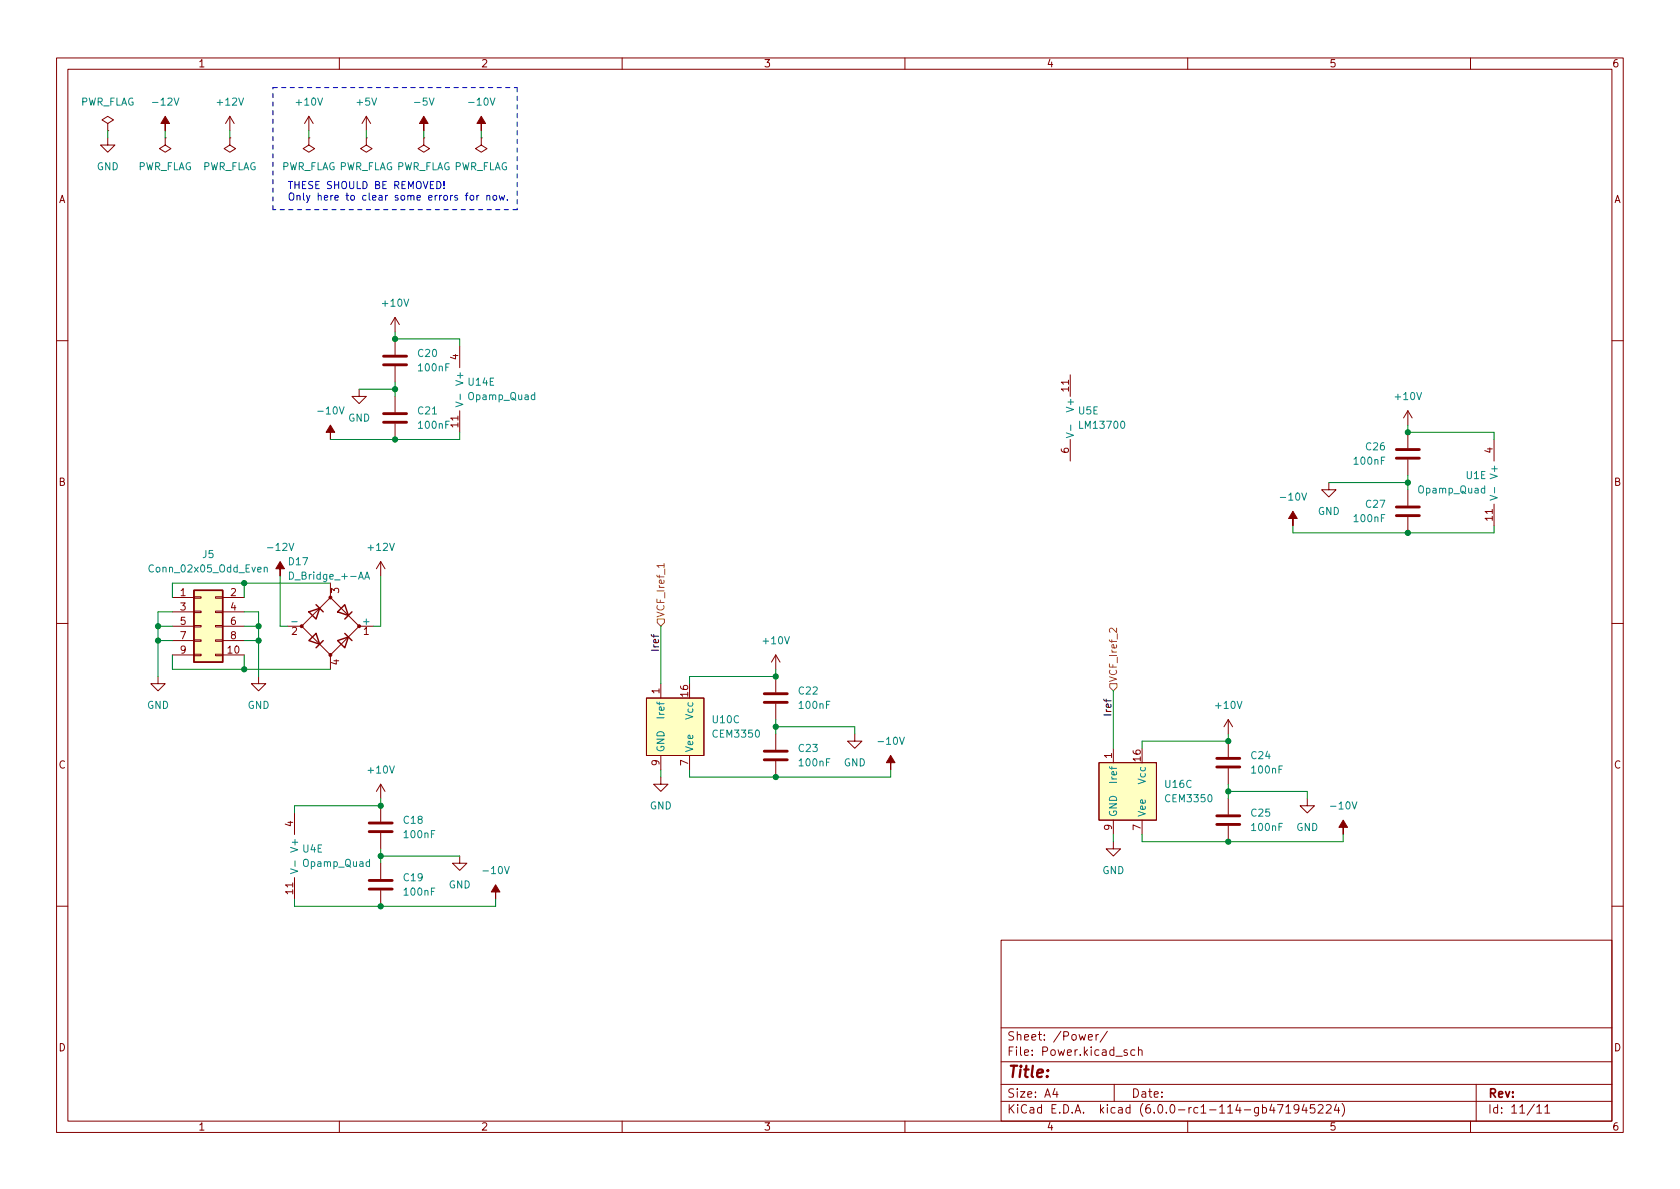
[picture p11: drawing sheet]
<svg xmlns="http://www.w3.org/2000/svg" width="297mm" height="210mm" viewBox="0 0 297 210" stroke-linecap="round" stroke-linejoin="round" font-family="sans-serif">
<g fill="none" stroke="#840000" stroke-width=".18">
<path d="M10 10.2h277v190.1h-277zM12 12.2h273v186.1h-273zM60 10.2v2M110 10.2v2M160 10.2v2M210 10.2v2M260 10.2v2M19 24.4v1.2h1.3l-1.3 1.3-1.2-1.3h1.2M19 21.8l1.1-.6-1.1-.6-1 .6 1 .6v1.3M19 23.1h.1M29.2 24.4v1.2l1 .7-1 .6-1-.6 1-.7M29.2 24.4h.1"/>
<path d="M40.6 24.4v1.2l1.1 .7-1.1 .6-1-.6 1-.7M40.6 24.4h.1M40.6 20.6l-.7 1.2M40.6 20.6v2.5M40.6 20.6l.8 1.2M54.6 24.4v1.2l1 .7-1 .6-1-.6 1-.7M54.6 24.4h.1M54.6 20.6l-.8 1.2M54.6 20.6v2.5M54.6 20.6l.8 1.2M64.8 24.4v1.2l1 .7-1 .6-1-.6 1-.7M64.8 24.4h.1"/>
<path d="M64.8 20.6l-.8 1.2M64.8 20.6v2.5M64.8 20.6l.7 1.2M74.9 24.4v1.2l1 .7-1 .6-1-.6 1-.7M74.9 24.4h.1M85.1 24.4v1.2l1 .7-1 .6-1-.6 1-.7M85.1 24.4h.1M69.8 56.1v2.6M69.8 59.9v2.8M69.8 56.1l-.7 1.3M69.8 56.1l.8 1.3M10 60.2h2"/>
<path d="M63.5 68.8v1.3h1.3l-1.3 1.3-1.3-1.3h1.3M69.8 64.8v2.8M69.8 70.1v2.8M69.8 74.9v2.8M81.3 61.2v3.8M81.3 72.6v3.8M189.2 66.3v3.8M189.2 77.7v3.8M248.9 72.6l.8 1.3M248.9 72.6v2.6M248.9 76.4v2.8M248.9 72.6l-.7 1.3"/>
<path d="M264.2 77.7v3.8M285 60.2h2M67.3 99.3v2.5M67.3 99.3l-.8 1.3M67.3 99.3l.8 1.3M234.9 85.3v1.3h-1.2l1.2 1.3 1.3-1.3h-1.3M248.9 81.3v2.8M248.9 86.6v2.8M248.9 91.4v2.8M264.2 89.1v3.9M10 110.2h2M27.9 119.6v1.3h1.3l-1.3 1.3-1.2-1.3h1.2"/>
<path d="M30.5 110.7h3.8M30.5 105.7h3.8M30.5 115.8h3.8M30.5 108.2h3.8M30.5 113.3h3.8M34.3 115.7h1.3v.2h-1.3zM34.3 113.2h1.3v.2h-1.3zM34.3 110.6h1.3v.3h-1.3zM34.3 108.1h1.3v.2h-1.3zM34.3 105.5h1.3v.3h-1.3zM38.1 115.7h1.3v.2h-1.3zM38.1 113.2h1.3v.2h-1.3z"/>
<path d="M38.1 110.6h1.3v.3h-1.3zM38.1 108.1h1.3v.2h-1.3zM38.1 105.5h1.3v.3h-1.3zM39.4 110.7h3.8M39.4 105.7h3.8M39.4 115.8h3.8M39.4 108.2h3.8M39.4 113.3h3.8M45.7 119.6v1.3h1.3l-1.3 1.3-1.3-1.3h1.3M50.8 110.7h2.5M58.4 105.7l5.1 5-5.1 5.1-5.1-5.1zM58.4 103.1v2.6"/>
<path d="M58.4 115.8v2.6M63.5 110.7h2.5M137.2 115.8v2.6M137.2 119.6v2.8M137.2 115.8l-.8 1.3M137.2 115.8l.7 1.3M285 110.2h2M67.3 138.7v2.5M67.3 138.7l-.8 1.2M67.3 138.7l.8 1.2M114.3 123.4h10.2v10.2h-10.2zM116.8 137.4v1.3h1.3l-1.3 1.2-1.2-1.2h1.2"/>
<path d="M116.8 120.9v2.5M116.8 133.6v2.5M121.9 133.6v2.5M137.2 124.5v2.7M137.2 129.8v2.8M137.2 134.6v2.8M151.1 129.8v1.3h1.3l-1.3 1.2-1.2-1.2h1.2M194.3 134.9h10.2v10.1h-10.2zM196.8 132.3v2.6M217.2 127.2l-.8 1.3M217.2 127.2v2.6M217.2 131.1v2.8"/>
<path d="M217.2 135.9v2.8M217.2 127.2l.7 1.3M52.1 143.8v3.8M52.1 155.2v3.8M67.3 142.5v2.8M67.3 147.3v2.8M67.3 152.6v2.8M67.3 157.5v2.8M81.3 151.4v1.2h1.2l-1.2 1.3-1.3-1.3h1.3M196.8 148.8v1.3h1.3l-1.3 1.3-1.2-1.3h1.2M196.8 145v2.6M201.9 145v2.6"/>
<path d="M217.2 141.2v2.8M217.2 146v2.8M231.1 141.2v1.3h1.3l-1.3 1.3-1.2-1.3h1.2M10 160.2h2M177 166.3h108v32h-108zM285 160.2h2M60 198.3v2M110 198.3v2M160 198.3v2M177 194.8h108M177 191.8h108M177 187.8h108"/>
<path d="M177 181.8h108M186.5 192.5l-.4 1h1M186.9 193v1M192.4 183.4l.7-.1v-.3l-.5-.1-.2 .2 .1 .8h.6M193.8 182.9v1M194.2 182.9l-.3 .1-.1 .2M195.8 182.4l-1.3 1.9M197 191.8v3M199.3 185.7l-.4-.1-.2 .2 .1 .3 .5 .1v.4h-.6M200.6 185.7l-.4-.1-.3 .3v.4l.2 .3h.5M201.3 185.8l.2-.2 .4 .1v.9M201.3 185.1v1.5"/>
<path d="M210 198.3v2M224.9 195.3l-.4 1h.9M225.2 195.8v1M225.9 195.3h1l-.7 1.5M227.4 195.8l.4-.5v1.5M227.4 196.8h.8M229.6 196l-.2 .3h-.3l-.3-.3 .1-.6 .5-.1 .2 .2a.99 .99 0 0 1-.4 1.3h-.3M230.6 195.3l-.4 1h.9M230.9 195.8v1M232.4 195.3h-.7l-.1 .7 .3-.1 .5 .1 .1 .2-.1 .5-.2 .1-.6-.1M233.1 195.5l.5-.2 .3 .2v.3l-.9 1h.9M234.5 195.5l.6-.2 .2 .2 .1 .3-1 1h1"/>
<path d="M236.3 195.3l-.4 1h1M236.6 195.8v1M237.3 195.1a1.72 1.72 0 0 1 0 2.3M260 198.3v2M261 191.8v6.5M271.7 195.8l.5-.5v1.5M271.7 196.8h.9M273.1 195.8l.5-.5v1.5M273.1 196.8h.9"/>
</g>
<g fill="#840000" stroke="#840000" stroke-width=".18">
<path d="M157.5 133.6l.7 1.3h-.7v1.2v-1.2h-.8z"/>
<path d="M85.1 20.6l.8 1.2h-.8v1.3v-1.3h-.8z"/>
<path d="M228.6 90.4l.8 1.3h-.8v1.3v-1.3h-.8z"/>
<path d="M237.5 145l.8 1.3h-.8v1.3v-1.3h-.8z"/>
<path d="M87.6 156.5l.8 1.2h-.8v1.3v-1.3h-.7z"/>
<path d="M58.4 75.2l.8 1.2h-.8v1.3v-1.3h-.7z"/>
<path d="M49.5 99.3l.8 1.3h-.8v1.2v-1.2h-.7z"/>
<path d="M29.2 20.6l.8 1.2h-.8v1.3v-1.3h-.8z"/>
<path d="M74.9 20.6l.8 1.2h-.8v1.3v-1.3h-.7z"/>
<circle cx="53.3" cy="110.7" r=".25"/>
<circle cx="58.4" cy="115.8" r=".25"/>
<circle cx="58.4" cy="105.7" r=".25"/>
<circle cx="63.5" cy="110.7" r=".25"/>
</g>
<path d="M80.6 71.1l1.3 .4-1.3 .4M81.4 69.7v1M188.5 76.5l1.3 .5-1.3 .4M189.3 75.2v.9M263.5 87.6l1.2 .4-1.2 .4M264.3 86.2v1M46.7 100.4l.2-.1 .3 .1 .1 .8M46.7 100.3v.9M64.5 102.4l.4-1.2 .4 1.2M64.6 102.1h.6M51.4 153.6l1.2 .5-1.2 .4M52.2 152.2v1" fill="none" stroke="#008484" stroke-width=".18"/>
<g fill="none" stroke="#840000" stroke-width=".51">
<path d="M67.8 74.7h4.1M67.8 73.1h4.1M67.8 64.5h4.1M67.8 63h4.1M246.9 79.5h4.1M246.9 81h4.1M246.9 91.2h4.1M246.9 89.7h4.1M135.1 134.4h4.1M135.1 132.8h4.1M135.1 124.2h4.1M135.1 122.7h4.1"/>
<path d="M215.1 135.6h4.1M215.1 134.1h4.1M65.3 147.1h4M65.3 145.5h4M65.3 157.2h4M65.3 155.7h4M215.1 145.8h4.1M215.1 144.3h4.1"/>
</g>
<g fill="#ffffc2" stroke="#ffffc2" stroke-width=".18">
<path d="M194.3 134.9h10.2v10.1h-10.2z"/>
<path d="M114.3 123.4h10.2v10.2h-10.2z"/>
<path d="M34.3 104.4h5.1v12.7h-5.1z"/>
</g>
<path d="M34.3 104.4h5.1v12.7h-5.1zM54.6 108.2l1.9-.6-.6 1.9zM54.6 113.3l1.3-1.3 .6 1.9zM55.9 106.9l1.2 1.3M57.1 113.3l-1.2 1.2M59.7 108.2l1.3-1.3 .6 1.9zM59.7 113.3l1.9-.7-.6 1.9zM61 112l1.2 1.3M62.2 108.2l-1.2 1.3" fill="none" stroke="#840000" stroke-width=".25"/>
<path d="M117.4 99.6v.8M116.2 109.5h1.3v.6l-.7 .6-.6-.6zM197.4 111.1v.8l-.9-.8-.3 .2 .1 .5M196.2 120.9h1.3v.6l-.7 .7-.6-.7z" fill="none" stroke="#848400" stroke-width=".18"/>
<g fill="none" stroke="#0000c2" stroke-width=".18">
<path d="M77.2 32.1a.64 .64 0 0 1 .8 .6 .64 .64 0 0 1-.8 .7zM78.5 33.2v.2M78.5 32.1v.8M82.3 34.6h.4M82.7 34.1l-.3 .2v1.1M83.2 34.6h.3l.3 .2v.4l-.3 .2-.3-.1-.1-.1zM84.3 34.6v.8M84.7 34.6l-.4 .2M86.1 34.7l.2-.1h.3v.8M86.1 34.6v.8M87.3 34.6h.3l.2 .2v.4l-.2 .2-.3-.1-.1-.1zM88.3 34.6l.2 .8 .2-.6 .3 .6 .2-.8"/>
<path d="M89.7 35.3v.1"/>
</g>
<path d="M48.3 15.5h43.1M91.4 15.5v21.6M48.3 37.1v-21.6M91.4 37.1h-43.1" fill="none" stroke="#0000c2" stroke-width=".18" stroke-dasharray=".8 .8"/>
<g fill="none" stroke="#008400" stroke-width=".18">
<path d="M19 23.1v1.3M29.2 23.1v1.3M40.6 23.1v1.3M54.6 23.1v1.3M64.8 23.1v1.3M74.9 23.1v1.3M85.1 23.1v1.3M69.8 58.7v1.2h11.5v1.3M63.5 68.8h6.3M69.8 67.6v2.5M81.3 76.4v1.3h-22.9M248.9 75.2v1.2h15.3v1.3"/>
<path d="M228.6 93v1.2h35.6v-1.2M234.9 85.3h14M248.9 84.1v2.5M27.9 113.3h2.6M27.9 110.7h2.6M30.5 108.2h-2.6v11.4M30.5 115.8v2.6h27.9M43.2 113.3h2.5M43.2 108.2h2.5v11.4M43.2 103.1v2.6M43.2 115.8v2.6M43.2 110.7h2.5"/>
<path d="M49.5 101.8v8.9h1.3M58.4 103.1h-27.9v2.6M67.3 101.8v8.9h-1.3M116.8 110.7v10.2M137.2 118.4v1.2h-15.3v1.3M116.8 136.1v1.3M121.9 136.1v1.3h35.6v-1.3M137.2 127.2v2.6M137.2 128.5h13.9v1.3M196.8 122.2v10.1M217.2 139.9h13.9v1.3M217.2 129.8v1.3h-15.3v1.2"/>
<path d="M217.2 138.7v2.5M52.1 159v1.3h35.5v-1.3M67.3 141.2v1.3h-15.2v1.3M67.3 150.1v2.5M67.3 151.4h14M196.8 147.6v1.2M201.9 147.6v1.2h35.6v-1.2"/>
</g>
<g fill="#008400" stroke="#008400" stroke-width=".18">
<circle cx="248.9" cy="94.2" r=".46"/>
<circle cx="217.2" cy="148.8" r=".46"/>
<circle cx="217.2" cy="139.9" r=".46"/>
<circle cx="217.2" cy="131.1" r=".46"/>
<circle cx="248.9" cy="76.4" r=".46"/>
<circle cx="248.9" cy="85.3" r=".46"/>
<circle cx="43.2" cy="118.4" r=".46"/>
<circle cx="43.2" cy="103.1" r=".46"/>
<circle cx="45.7" cy="113.3" r=".46"/>
<circle cx="45.7" cy="110.7" r=".46"/>
<circle cx="27.9" cy="110.7" r=".46"/>
<circle cx="27.9" cy="113.3" r=".46"/>
<circle cx="69.8" cy="68.8" r=".46"/>
<circle cx="69.8" cy="59.9" r=".46"/>
<circle cx="69.8" cy="77.7" r=".46"/>
<circle cx="67.3" cy="142.5" r=".46"/>
<circle cx="67.3" cy="160.3" r=".46"/>
<circle cx="67.3" cy="151.4" r=".46"/>
<circle cx="137.2" cy="128.5" r=".46"/>
<circle cx="137.2" cy="119.6" r=".46"/>
<circle cx="137.2" cy="137.4" r=".46"/>
</g>
<text font-size="2.8" fill="#840000" x="178" y="190.6">Title:</text>
<g font-size="2.1" fill="#840000">
<text x="178" y="184">Sheet: /Power/</text>
<text x="178" y="186.7">File: Power.kicad_sch</text>
<text x="178" y="196.9">KiCad E.D.A. kicad (6.0.0-rc1-114-gb471945224)</text>
<text x="178" y="194.1">Size: A4</text>
<text x="200" y="194.1">Date:</text>
<text x="263" y="194.1">Rev:</text>
<text x="263" y="196.9">Id: 11/11</text>
</g>
<g font-size="1.8" fill="#840000">
<text x="35" y="11.9">1</text>
<text x="85" y="11.9">2</text>
<text x="135" y="11.9">3</text>
<text x="185" y="11.9">4</text>
<text x="235" y="11.9">5</text>
<text x="285" y="11.9">6</text>
<text x="10.3" y="35.9">A</text>
<text x="285.3" y="35.9">A</text>
<text x="81" y="63.6" transform="rotate(-90 81 63.6)">4</text>
<text x="189" y="69.2" transform="rotate(-90 189 69.2)">11</text>
<text x="81" y="75.5" transform="rotate(-90 81 75.5)">11</text>
<text x="189" y="80.1" transform="rotate(-90 189 80.1)">6</text>
<text x="263.9" y="80.1" transform="rotate(-90 263.9 80.1)">4</text>
<text x="10.3" y="85.9">B</text>
<text x="285.3" y="85.9">B</text>
<text x="263.9" y="92" transform="rotate(-90 263.9 92)">11</text>
<text x="31.9" y="105.4">1</text>
<text x="31.9" y="107.9">3</text>
<text x="40.8" y="105.4">2</text>
<text x="40.8" y="107.9">4</text>
<text x="59.9" y="104.9" transform="rotate(-90 59.9 104.9)">3</text>
<text x="31.9" y="110.5">5</text>
<text x="31.9" y="113">7</text>
<text x="40.8" y="110.5">6</text>
<text x="40.8" y="113">8</text>
<text x="51.6" y="112.3">2</text>
<text x="64.3" y="112.3">1</text>
<text x="31.9" y="115.6">9</text>
<text x="40.3" y="115.6">10</text>
<text x="59.9" y="117.6" transform="rotate(-90 59.9 117.6)">4</text>
<text x="116.6" y="122.7" transform="rotate(-90 116.6 122.7)">1</text>
<text x="121.7" y="123.2" transform="rotate(-90 121.7 123.2)">16</text>
<text x="10.3" y="135.9">C</text>
<text x="116.6" y="135.4" transform="rotate(-90 116.6 135.4)">9</text>
<text x="121.7" y="135.4" transform="rotate(-90 121.7 135.4)">7</text>
<text x="196.6" y="134.1" transform="rotate(-90 196.6 134.1)">1</text>
<text x="201.7" y="134.6" transform="rotate(-90 201.7 134.6)">16</text>
<text x="285.3" y="135.9">C</text>
<text x="51.8" y="146.2" transform="rotate(-90 51.8 146.2)">4</text>
<text x="196.6" y="146.8" transform="rotate(-90 196.6 146.8)">9</text>
<text x="201.7" y="146.8" transform="rotate(-90 201.7 146.8)">7</text>
<text x="51.8" y="158.1" transform="rotate(-90 51.8 158.1)">11</text>
<text x="10.3" y="185.9">D</text>
<text x="285.3" y="185.9">D</text>
<text x="35" y="199.9">1</text>
<text x="85" y="199.9">2</text>
<text x="135" y="199.9">3</text>
<text x="185" y="199.9">4</text>
<text x="235" y="199.9">5</text>
<text x="285" y="199.9">6</text>
</g>
<g font-size="1.8" fill="#008484">
<text x="14.1" y="18.7">PWR_FLAG</text>
<text x="27.3" y="18.7">-12V</text>
<text x="38.6" y="18.7">+12V</text>
<text x="52.5" y="18.7">+10V</text>
<text x="63.2" y="18.7">+5V</text>
<text x="73.6" y="18.7">-5V</text>
<text x="83.2" y="18.7">-10V</text>
<text x="17.1" y="30.1">GND</text>
<text x="24.2" y="30.1">PWR_FLAG</text>
<text x="35.7" y="30.1">PWR_FLAG</text>
<text x="49.6" y="30.1">PWR_FLAG PWR_FLAG PWR_FLAG PWR_FLAG</text>
<text x="67.8" y="54.2">+10V</text>
<text x="74" y="63.1">C20</text>
<text x="74.1" y="65.7">100nF</text>
<text x="81.9" y="67.7" transform="rotate(-90 81.9 67.7)">V+</text>
<text x="82.9" y="68.2">U14E</text>
<text x="82.9" y="70.7">Opamp_Quad</text>
<text x="246.8" y="70.7">+10V</text>
<text x="56.6" y="73.3">-10V</text>
<text x="61.5" y="74.5">GND</text>
<text x="74" y="73.3">C21</text>
<text x="74.1" y="75.8">100nF</text>
<text x="189.9" y="72.4" transform="rotate(-90 189.9 72.4)">V+</text>
<text x="190.7" y="73.3">U5E</text>
<text x="191.1" y="75.8">LM13700</text>
<text x="239.5" y="82.2">100nF</text>
<text x="241.6" y="79.6">C26</text>
<text x="226.7" y="88.5">-10V</text>
<text x="241.6" y="89.8">C27</text>
<text x="250.9" y="87.2">Opamp_Quad</text>
<text x="259.2" y="84.7">U1E</text>
<text x="264.8" y="84.2" transform="rotate(-90 264.8 84.2)">V+</text>
<text x="233" y="91.1">GND</text>
<text x="239.5" y="92.3">100nF</text>
<text x="26.8" y="101.2">Conn_02x05_Odd_Even</text>
<text x="35.8" y="98.7">J5</text>
<text x="47.7" y="97.4">-12V</text>
<text x="51.1" y="99.9">D17</text>
<text x="65.2" y="97.4">+12V</text>
<text x="51.7" y="102.5">D_Bridge_+-AA</text>
<text x="51.8" y="110.5">-</text>
<text x="64.3" y="110.5">+</text>
<text x="135.1" y="113.9">+10V</text>
<text x="26" y="125.3">GND</text>
<text x="43.8" y="125.3">GND</text>
<text x="141.3" y="122.8">C22</text>
<text x="141.4" y="125.3">100nF</text>
<text x="215.1" y="125.3">+10V</text>
<text x="117.5" y="126.7" transform="rotate(-90 117.5 126.7)">Iref</text>
<text x="122.6" y="127.1" transform="rotate(-90 122.6 127.1)">Vcc</text>
<text x="126.1" y="127.9">U10C</text>
<text x="126.2" y="130.4">CEM3350</text>
<text x="155.6" y="131.7">-10V</text>
<text x="65.2" y="136.8">+10V</text>
<text x="117.5" y="133.1" transform="rotate(-90 117.5 133.1)">GND</text>
<text x="122.6" y="133.1" transform="rotate(-90 122.6 133.1)">Vee</text>
<text x="141.3" y="133">C23</text>
<text x="141.4" y="135.5">100nF</text>
<text x="149.2" y="135.5">GND</text>
<text x="221.3" y="134.2">C24</text>
<text x="221.4" y="136.8">100nF</text>
<text x="114.9" y="143.1">GND</text>
<text x="197.5" y="138.1" transform="rotate(-90 197.5 138.1)">Iref</text>
<text x="202.6" y="138.5" transform="rotate(-90 202.6 138.5)">Vcc</text>
<text x="206.1" y="139.3">U16C</text>
<text x="206.2" y="141.9">CEM3350</text>
<text x="235.6" y="143.1">-10V</text>
<text x="71.4" y="145.7">C18</text>
<text x="71.6" y="148.2">100nF</text>
<text x="197.5" y="144.5" transform="rotate(-90 197.5 144.5)">GND</text>
<text x="202.6" y="144.5" transform="rotate(-90 202.6 144.5)">Vee</text>
<text x="221.3" y="144.4">C25</text>
<text x="221.4" y="146.9">100nF</text>
<text x="229.2" y="146.9">GND</text>
<text x="52.7" y="150.3" transform="rotate(-90 52.7 150.3)">V+</text>
<text x="53.5" y="150.7">U4E</text>
<text x="53.7" y="153.3">Opamp_Quad</text>
<text x="71.4" y="155.8">C19</text>
<text x="85.8" y="154.6">-10V</text>
<text x="194.9" y="154.6">GND</text>
<text x="71.6" y="158.4">100nF</text>
<text x="79.3" y="157.1">GND</text>
</g>
<g font-size="1.8" fill="#0000c2">
<text x="50.8" y="33.4">THESE SHOULD BE REMOVED!</text>
<text x="50.8" y="35.5">Only here to clear some errors for now.</text>
</g>
<g font-size="1.8" fill="#848400">
<text x="117.5" y="109.3" transform="rotate(-90 117.5 109.3)">VCF_Iref_1</text>
<text x="197.5" y="120.7" transform="rotate(-90 197.5 120.7)">VCF_Iref_2</text>
</g>
<g font-size="1.8">
<text x="116.5" y="114.8" transform="rotate(-90 116.5 114.8)">Iref</text>
<text x="196.5" y="126.2" transform="rotate(-90 196.5 126.2)">Iref</text>
</g>
</svg>
